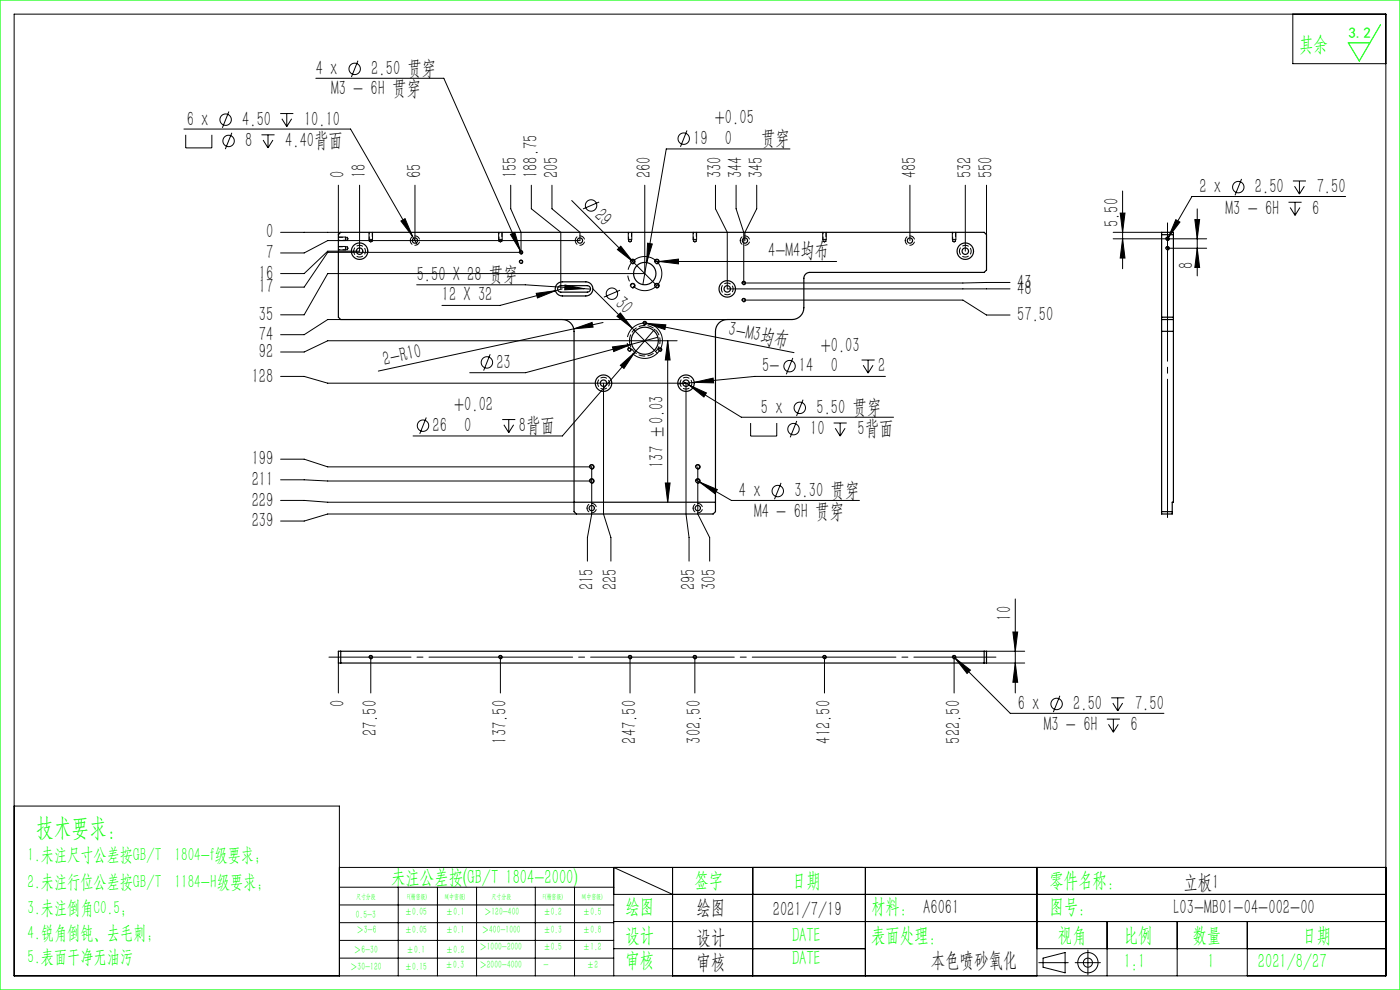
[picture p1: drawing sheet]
<svg xmlns="http://www.w3.org/2000/svg" width="297mm" height="210mm" viewBox="0 0 297 210" stroke-linecap="round" stroke-linejoin="round" font-family="sans-serif">
<g fill="none" stroke="#000" stroke-width=".21">
<path d="M3 3h291v204h-291zM67 16.6h27.2l16.5 37.2M75.9 12.9l-1.4 3.4M274.3 3v10.5h19.7M39 27.4h35.4l13.1 22.8M39.4 28.6v2.8h5.5v-2.8M48.6 23.7l-1.4 3.4M49.2 28.2l-1.4 3.4M55.5 28.6h2.7M55.8 29.7l1.1 1.7M56.9 28.6v2.8M57.9 29.7l-1 1.7"/>
<path d="M59.4 24.1h2.8M59.8 25.2l1 1.7M60.8 24.1v2.8M61.9 25.2l-1.1 1.7M71.8 39.3v10.5M76.3 39.3v14h-6.8l-5 4.7h-5M88 39.3v11.7M108.3 39.3v5l2.2 5v4.2h-41l-5 7.4h-5M112.7 39.3v5l6.3 5v12M117.1 39.3v5l5.9 5v1.7h-53.5l-5 2.7h-5M136.8 39.3v18.7h-67.3l-5 8.8h-5M145.7 27.7l-1.3 3.4"/>
<path d="M151.8 39.3v5l2.5 5v12h60M156.2 39.3v5l1.6 5v10.7l56.5-.1M160.5 39.3v5l-2.5 5v1.7M167.6 31.6h-26.3l-4.1 24.1M193 39.3v11.7M204.8 39.3v14M209.3 39.3v10.5M263.4 38l-1.4 3.4M274.3 38.4h2.8M274.6 39.5l1.1 1.7M275.7 38.4v2.8M276.7 39.5l-1 1.7"/>
<path d="M59.5 49.3h12.8M71.8 52.3h1.5M71.8 53h1.5M71.8 50.3h1.5M78.3 49.3v1.5M79 49.3v1.5M85.1 46.9l.8-.5 1.6 3.8zM87.5 50.2l1 1.7M105.8 49.3v1.5M106.5 49.3v1.5M108.3 49.7l.9-.4 1.2 3.9zM110.2 53.6a.38 .38 0 0 1 .3-.4 .38 .38 0 0 1 .4 .4 .38 .38 0 0 1-.5 .3"/>
<path d="M110.2 55.6a.38 .38 0 0 1 .3-.4 .38 .38 0 0 1 .4 .4 .38 .38 0 0 1-.5 .3M121.3 42.5l12.9 13M127.1 42.9l-3.4 1.4M131 52.9l.7-.7 2.5 3.3zM133.3 49.3v1.5M133.7 55.6a.5 .5 0 0 1 .5-.6 .5 .5 0 0 1 .5 .5 .5 .5 0 0 1-.6 .5M134 49.3v1.5M134.2 55.5l5.1 5.1M137.2 55.7l-.8 4.7M137.4 51.6l1 .2-1.2 3.9zM138.8 55.5h38.7M138.9 55.6a.5 .5 0 0 1 .4-.6 .5 .5 0 0 1 .5 .5 .5 .5 0 0 1-.6 .5"/>
<path d="M139.8 55.5l4.1-.5v1zM147 49.3v1.5M147.8 49.3v1.5M174.5 49.3v1.5M175.3 49.3v1.5M202 49.3v1.5M202.8 49.3v1.5M236.2 49.3h10.2M236.2 50.7h19.8M237.6 45.2h1.1l-.5 4.1zM238.1 40.5v16.5M238.2 50.7l.5 4h-1.1z"/>
<path d="M247.3 52.8a.38 .38 0 0 1 .3-.5 .38 .38 0 0 1 .5 .4 .38 .38 0 0 1-.5 .3M247.3 50.8a.37 .37 0 0 1 .3-.5 .37 .37 0 0 1 .5 .4 .37 .37 0 0 1-.5 .3M247.7 52.7h8.3M247.8 50.4l-.3 .5M249.4 46.6l.9 .5-2.5 3.3zM253.5 46.6h1l-.5 4.1zM254 52.7l.5 4h-1zM254 44.3v14.2M273.4 42.9h2.7M273.7 44l1 1.7M274.7 42.9v2.8M275.8 44l-1.1 1.7"/>
<path d="M285.5 41.7h-32.6l-5.1 8.7M59.5 79.8h5l5 1.5h76v27.7l.7 5v5M88.4 60.4h23l13.9 .9M104 75.1l-1.4 3.5M113.8 62.2l4-.5-3.8 1.5zM117.8 61.7l-11.7 3.1h-12.3M119.3 61.3l-1.5 .4M119.9 60.5l4 .7-4.1 .3zM121.7 69.8l3.9-1.4 .2 1zM125.7 61.2l13.7 13.7M127.9 68.4l-47.6 10.3M129.9 73.6l4.1-.6-3.8 1.6z"/>
<path d="M130.9 67.1l.7-.7 2.5 3.2zM131.5 61.6l-3.4 1.4M131.6 77.5l3.1-2.8-2.3 3.5zM133.2 74.3a.37 .37 0 0 1 .3-.5 .37 .37 0 0 1 .4 .4 .37 .37 0 0 1-.5 .3M133.7 60.7a.5 .5 0 0 1 .5-.6 .5 .5 0 0 1 .5 .5 .5 .5 0 0 1-.6 .5M136.4 68.5l32 6.3M136.4 68.6a.37 .37 0 0 1 .3-.4 .37 .37 0 0 1 .5 .4 .37 .37 0 0 1-.5 .3M137.1 68.6l4.2 .3-.2 1zM138.9 60.7a.5 .5 0 0 1 .4-.6 .5 .5 0 0 1 .5 .5 .5 .5 0 0 1-.6 .5M138.9 69.8l-19.6 22.7h-31.7M139.6 71.5l-28.1 7.6h-11.9M139.7 74.3a.37 .37 0 0 1 .3-.5 .37 .37 0 0 1 .4 .4 .37 .37 0 0 1-.5 .3"/>
<path d="M141.6 72.3l.6 4.1h-1.1zM141.6 72.3v34.2M143.6 72.3h-74.1l-5 2.4h-5M154.3 67.8h-84.8l-5 3.2h-5M157.4 63.8a.38 .38 0 0 1 .3-.5 .38 .38 0 0 1 .5 .4 .38 .38 0 0 1-.5 .3M157.4 60.1a.38 .38 0 0 1 .3-.4 .38 .38 0 0 1 .5 .4 .38 .38 0 0 1-.5 .3M157.8 63.7h46.5l5 3.1h5M168.2 75.9l-1.4 3.5M182.8 76.4h2.7M183.1 77.5l1.1 1.6M184.2 76.4v2.7M185.2 77.5l-1 1.6"/>
<path d="M187.8 79.8h-27.7l-16.3 1.7M59.5 97.4h5l5 1.6h56v10l-.9 5v5M90.4 88.6l-1.4 3.4M106.5 89h2.8M106.9 90.1l1 1.7M107.9 89v2.8M109 90.1l-1.1 1.7M125 99.2a.5 .5 0 0 1 .5-.7 .5 .5 0 0 1 .5 .6 .5 .5 0 0 1-.6 .4M128 81.3v27.7l1.6 5v5M144.9 80.9l12.4 7.6h32.3M146.1 81.6l3.8 1.7-.6 .9zM147.3 81.1l4-.9 .1 1z"/>
<path d="M147.5 99.2a.5 .5 0 0 1 .5-.7 .5 .5 0 0 1 .5 .6 .5 .5 0 0 1-.6 .4M148 99v10l2.6 5v5M159.2 89.7v2.8h5.6v-2.8M169 89.3l-1.4 3.5M170.4 84.8l-1.4 3.4M176.9 89.7h2.7M177.2 90.8l1 1.7M178.2 89.7v2.8M179.3 90.8l-1.1 1.7M59.5 101.8h5l5 .2h56M59.5 106.2h5l5 .3h52.3M122.3 109h-52.8l-5 1.5h-5"/>
<path d="M125 102.2a.5 .5 0 0 1 .5-.7 .5 .5 0 0 1 .5 .6 .5 .5 0 0 1-.6 .4M141.1 102.5h1.1l-.6 4zM147.5 102.2a.5 .5 0 0 1 .5-.7 .5 .5 0 0 1 .5 .6 .5 .5 0 0 1-.6 .4M147.7 101.8l7.5 4.4h27.1M148.4 102.2l3.8 1.6-.5 .9zM165.7 102.4l-1.4 3.5M78.3 139.5a.38 .38 0 0 1 .3-.5 .38 .38 0 0 1 .4 .4 .38 .38 0 0 1-.4 .4M78.7 139.4v7.6M105.8 139.5a.38 .38 0 0 1 .3-.5 .38 .38 0 0 1 .4 .4 .38 .38 0 0 1-.4 .4M106.2 139.4v7.6M133.3 139.5a.37 .37 0 0 1 .3-.5 .37 .37 0 0 1 .4 .4 .37 .37 0 0 1-.4 .4M133.7 139.4v7.6"/>
<path d="M147 139.5a.38 .38 0 0 1 .4-.5 .38 .38 0 0 1 .4 .4 .38 .38 0 0 1-.5 .4M147.4 139.4v7.6M174.5 139.5a.37 .37 0 0 1 .4-.5 .37 .37 0 0 1 .4 .4 .37 .37 0 0 1-.5 .4M174.9 139.4v7.6M202 139.5a.37 .37 0 0 1 .4-.5 .37 .37 0 0 1 .4 .4 .37 .37 0 0 1-.5 .4M202.2 139.2l.4 .4M202.4 139.4v7.6M202.6 139.6l3.3 2.5-.7 .8zM202.6 139.6l11.7 11.7h32.6M209.3 138.1h8.1M214.9 134.1h1l-.5 4zM215.4 127.1v19.9"/>
<path d="M71.8 140.6v6.4M209.3 140.6h8.1M215.4 140.6l.5 4.1h-1zM224.8 147.6l-1.3 3.5M234.8 152.5h2.8M235.2 153.6l1 1.7M235.7 148h2.8M236.1 149.1l1 1.7M236.2 152.5v2.8M237.1 148v2.8M237.2 153.6l-1 1.7M238.2 149.1l-1.1 1.7"/>
<path d="M3 171h69v36M72 184h222M72 188.2h58.2M72 192h58.2M72 195.7h58.2M72 199.5h58.2M84.5 188.2v18.8M92.8 188.2v18.8M101.1 188.2v18.8M113.6 188.2v18.8M121.9 188.2v18.8M130.2 189.7h163.8"/>
<path d="M130.2 195.5h163.8M142.7 189.7l-12.5-5.7v23M142.7 184v23M159.7 184v23M183.6 184v23M220 184v23M234.9 195.5v11.5M249.7 195.5v11.5M264.6 195.5v11.5M72 203.2h58.2M130.2 201.2h53.4M220 201.2h74"/>
<path d="M220.4 204.2h6.2M221.3 203.2l4.7-1.1v4.3l-4.7-1.2zM228.1 204.2h5.3M230.8 201.5v5.3"/>
<circle cx="75.2" cy="14.6" r="1.21"/>
<circle cx="47.9" cy="25.4" r="1.21"/>
<circle cx="48.5" cy="29.9" r="1.21"/>
<circle cx="145" cy="29.4" r="1.21"/>
<circle cx="262.7" cy="39.7" r="1.21"/>
<circle cx="125.4" cy="43.6" r="1.21"/>
<circle cx="103.3" cy="76.9" r="1.21"/>
<circle cx="129.8" cy="62.3" r="1.21"/>
<circle cx="167.5" cy="77.7" r="1.21"/>
<circle cx="89.7" cy="90.3" r="1.21"/>
<circle cx="168.3" cy="91" r="1.21"/>
<circle cx="169.7" cy="86.5" r="1.21"/>
<circle cx="165" cy="104.2" r="1.21"/>
<circle cx="224.2" cy="149.3" r="1.21"/>
<circle cx="230.8" cy="204.2" r="2.15"/>
<circle cx="230.8" cy="204.2" r=".96"/>
</g>
<path d="M140.4 71.2a3.8 3.8 0 0 0-6.3-1.5 3.8 3.8 0 0 0 1.7 6.2 3.8 3.8 0 0 0 4.6-4.4v-.3" fill="none" stroke="#000" stroke-width=".21" stroke-dasharray="30.5 1.3 1.3 1.3" stroke-dashoffset="20.6" stroke-linecap="butt"/>
<path d="M140.2 57a3.6 3.6 0 0 0-6-1.5 3.6 3.6 0 0 0 1.6 6 3.6 3.6 0 0 0 4.5-4.3l-.1-.2" fill="none" stroke="#000" stroke-width=".21" stroke-dasharray="30.5 1.3 1.3 1.3" stroke-dashoffset="21" stroke-linecap="butt"/>
<path d="M69.8 139.4h141.5" fill="none" stroke="#000" stroke-width=".21" stroke-dasharray="30.5 1.3 1.3 1.3" stroke-dashoffset="13.1"/>
<path d="M247.7 109.8v-62.5" fill="none" stroke="#000" stroke-width=".21" stroke-dasharray="30.5 1.3 1.3 1.3" stroke-dashoffset="1.1"/>
<path d="M0 0h297v210h-297zM292.9 5.2l-4.5 7.7-2.4-3.8h4.6" fill="none" stroke="#0f0" stroke-width=".25"/>
<g fill="none" stroke="#000" stroke-width=".21" stroke-dasharray="1.3 .6" stroke-dashoffset=".4">
<path d="M73.3 53v-.7M73.3 51v-.7M78.3 50.8h.7M87 51a1 1 0 0 1 1.4-.9 1 1 0 0 1 .3 1.7 1 1 0 0 1-1.6-.5l-.1-.3M105.8 50.8h.7M122 51a1 1 0 0 1 1.4-.9 1 1 0 0 1 .3 1.7 1 1 0 0 1-1.6-.5l-.1-.3M133.3 50.8h.7M147 50.8h.8M157 51a1 1 0 0 1 1.4-.9 1 1 0 0 1 .3 1.7 1 1 0 0 1-1.6-.5l-.1-.3M174.5 50.8h.8M192 51a1 1 0 0 1 1.4-.9 1 1 0 0 1 .3 1.7 1 1 0 0 1-1.6-.5l-.1-.3M202 50.8h.8"/>
<path d="M124.5 107.8a1 1 0 0 1 1.4-.9 1 1 0 0 1 .3 1.6 1 1 0 0 1-1.6-.4l-.1-.3M147 107.8a1 1 0 0 1 1.4-.9 1 1 0 0 1 .3 1.6 1 1 0 0 1-1.6-.4l-.1-.3"/>
</g>
<g fill="#000">
<path d="M131 52.9l.7-.7 2.5 3.3zM139.8 55.5l4.1-.5v1zM121.7 69.8l3.9-1.4 .2 1zM130.9 67.1l.7-.7 2.5 3.2zM137.1 68.6l4.2 .3-.2 1z"/>
<path d="M85.1 46.9l2.4 3.3-1.6-3.8zM146.1 81.6l3.2 2.6 .6-.9zM147.3 81.1l4.1 .1-.1-1zM131.6 77.5l.8 .7 2.3-3.5zM148.4 102.2l3.3 2.5 .5-.9zM137.4 51.6l-.2 4.1 1.2-3.9zM108.3 49.7l2.1 3.5-1.2-3.9zM129.9 73.6l.3 1 3.8-1.6zM113.8 62.2l.2 1 3.8-1.5zM119.9 60.5l-.1 1 4.1-.3zM202.6 139.6l2.6 3.3 .7-.8zM249.4 46.6l-1.6 3.8 2.5-3.3z"/>
<path d="M141.6 72.3l.6 4.1h-1.1zM141.1 102.5h1.1l-.6 4z"/>
<path d="M215.4 140.6l.5 4.1h-1zM214.9 134.1h1l-.5 4zM238.2 50.7l.5 4h-1.1zM237.6 45.2h1.1l-.5 4.1zM254 52.7l.5 4h-1zM253.5 46.6h1l-.5 4.1z"/>
</g>
<g fill="none" stroke="#000" stroke-width=".25">
<path d="M71.8 49.8l.5-.5h136.5l.5 .5v7.5l-.5 .5h-37a1.25 1.25 0 0 0-1.3 1.2v6.3a2.5 2.5 0 0 1-2.5 2.5h-13.7a2.5 2.5 0 0 0-2.5 2.5v38.2l-.5 .5h-29l-.5-.5v-38.2a2.5 2.5 0 0 0-2.5-2.5h-47l-.5-.5zM246.4 49.8h2.5M118.2 60.2l1.1-.4h5a1.5 1.5 0 0 1 1.5 1.5 1.5 1.5 0 0 1-1.5 1.5h-5a1.5 1.5 0 0 1-1.4-.9 1.5 1.5 0 0 1 .3-1.7zM118.5 60.8l.5-.2h5.6a.69 .69 0 0 1 .7 .7 .69 .69 0 0 1-.7 .7h-5.6a.69 .69 0 0 1-.7-.5 .69 .69 0 0 1 .2-.7zM246.4 67.8v2.5M246.4 67.8h2.5M246.4 70.3v38.7h2.3v-2.5h.2v-36.2M246.4 67.8v-18.5h2.5v18.5M246.4 67.3h2.5M246.4 70.3h2.5M248.9 67.8v2.5M121.8 106.5h30"/>
<path d="M246.4 108.5h2.3M71.8 138.1h137.5v2.5h-137.5zM72.3 138.1v2.5M208.8 138.1v2.5"/>
<circle cx="76.3" cy="53.3" r=".69"/>
<circle cx="76.3" cy="53.3" r="1.75"/>
<circle cx="88" cy="51" r=".56"/>
<circle cx="110.5" cy="55.5" r=".31"/>
<circle cx="110.5" cy="53.5" r=".31"/>
<circle cx="123" cy="51" r=".56"/>
<circle cx="134.2" cy="55.5" r=".41"/>
<circle cx="136.8" cy="58" r="2.38"/>
<circle cx="139.3" cy="55.5" r=".41"/>
<circle cx="158" cy="51" r=".56"/>
<circle cx="193" cy="51" r=".56"/>
<circle cx="204.8" cy="53.3" r=".69"/>
<circle cx="204.8" cy="53.3" r="1.75"/>
<circle cx="247.7" cy="50.7" r=".31"/>
<circle cx="247.7" cy="52.7" r=".31"/>
<circle cx="133.5" cy="74.2" r=".31"/>
<circle cx="134.2" cy="60.6" r=".41"/>
<circle cx="136.8" cy="68.5" r=".31"/>
<circle cx="136.8" cy="72.3" r="2.87"/>
<circle cx="139.3" cy="60.6" r=".41"/>
<circle cx="140" cy="74.2" r=".31"/>
<circle cx="154.3" cy="61.3" r=".69"/>
<circle cx="154.3" cy="61.3" r="1.75"/>
<circle cx="157.8" cy="63.7" r=".31"/>
<circle cx="157.8" cy="60" r=".31"/>
<circle cx="125.5" cy="99" r=".41"/>
<circle cx="128" cy="81.3" r=".69"/>
<circle cx="128" cy="81.3" r="1.75"/>
<circle cx="145.5" cy="81.3" r=".69"/>
<circle cx="145.5" cy="81.3" r="1.75"/>
<circle cx="148" cy="99" r=".41"/>
<circle cx="125.5" cy="107.8" r=".56"/>
<circle cx="125.5" cy="102" r=".41"/>
<circle cx="148" cy="102" r=".41"/>
<circle cx="148" cy="107.8" r=".56"/>
<circle cx="78.7" cy="139.4" r=".31"/>
<circle cx="106.2" cy="139.4" r=".31"/>
<circle cx="133.7" cy="139.4" r=".31"/>
<circle cx="147.4" cy="139.4" r=".31"/>
<circle cx="174.9" cy="139.4" r=".31"/>
<circle cx="202.4" cy="139.4" r=".31"/>
</g>
<g fill="none" stroke="#000" stroke-width=".21" stroke-dasharray="1.3 .6">
<path d="M73.7 52.7v-.4M73.7 53v-.3M73.7 50.7v-.4M73.7 51v-.3M73.7 53l.1-.3M73.7 51l.1-.3M73.8 52.7l-.1-.4M73.8 50.7l-.1-.4M78.3 51.2h.7M78.3 51.2l.4 .1M78.7 51.3l.3-.1M105.8 51.2h.7"/>
<path d="M105.8 51.2l.4 .1M106.2 51.3l.3-.1M133.3 51.2h.7M133.3 51.2l.4 .1M133.7 51.3l.3-.1M147.1 51.2h.6M147.1 51.2l.3 .1M147.4 51.3l.3-.1M174.6 51.2h.6M174.6 51.2l.3 .1M174.9 51.3l.3-.1M202.1 51.2h.6"/>
<path d="M202.1 51.2l.3 .1M202.4 51.3l.3-.1M133.5 72.3a3.2 3.2 0 0 1 4.7-2.9 3.2 3.2 0 0 1 .5 5.5 3.2 3.2 0 0 1-5.1-2.1l-.1-.5"/>
</g>
<path d="M75 53.3a1.25 1.25 0 0 1 1.8-1.2 1.25 1.25 0 0 1 .3 2.1 1.25 1.25 0 0 1-2-.6l-.1-.3M203.5 53.3a1.25 1.25 0 0 1 1.8-1.2 1.25 1.25 0 0 1 .3 2.1 1.25 1.25 0 0 1-2-.6l-.1-.3M153 61.3a1.25 1.25 0 0 1 1.8-1.2 1.25 1.25 0 0 1 .3 2.1 1.25 1.25 0 0 1-2-.6l-.1-.3M126.8 81.3a1.25 1.25 0 0 1 1.8-1.2 1.25 1.25 0 0 1 .2 2.1 1.25 1.25 0 0 1-2-.6v-.3M144.3 81.3a1.25 1.25 0 0 1 1.8-1.2 1.25 1.25 0 0 1 .2 2.1 1.25 1.25 0 0 1-2-.6v-.3" fill="none" stroke="#000" stroke-width=".21" stroke-dasharray="1.3 .6" stroke-dashoffset=".5"/>
<g fill="none" stroke="#000" stroke-width=".21" stroke-dasharray="1.3 .6" stroke-dashoffset=".9">
<path d="M71.8 53h1.9M71.8 51h1.9M73.7 52.3h-1.9M73.7 50.3h-1.9M78.3 49.3v1.9M79 51.2v-1.9M105.8 49.3v1.9M106.5 51.2v-1.9M133.3 49.3v1.9M134 51.2v-1.9M147.1 49.3v1.9M147.7 51.2v-1.9"/>
<path d="M174.6 49.3v1.9M175.2 51.2v-1.9M202.1 49.3v1.9M202.7 51.2v-1.9"/>
</g>
<text font-size="5.4" fill="#0f0" x="7.7" y="177.2">技术要求：</text>
<g font-size="4.4" fill="#0f0">
<text x="275.6" y="10.8">其余</text>
<text x="83" y="187.5">未注公差按(GB/T 1804-2000)</text>
<text x="147.3" y="188">签字</text>
<text x="168" y="188">日期</text>
<text x="222.6" y="188">零件名称：</text>
<text x="132.7" y="193.6">绘图</text>
<text x="184.8" y="193.6">材料： A6061</text>
<text x="222.6" y="193.6">图号：</text>
<text x="132.7" y="199.8">设计</text>
<text x="168" y="199.8">DATE</text>
<text x="184.8" y="199.8">表面处理：</text>
<text x="224.4" y="199.8">视角</text>
<text x="238.4" y="199.8">比例</text>
<text x="253" y="199.8">数量</text>
<text x="276.3" y="199.8">日期</text>
<text x="132.7" y="205.1">审核</text>
<text x="168" y="204.6">DATE</text>
<text x="238.4" y="205.3">1:1</text>
<text x="256.2" y="205.3">1</text>
<text x="266.9" y="205.3">2021/8/27</text>
</g>
<g font-size="4.4">
<text x="67" y="15.9">4 x</text>
<text x="78.8" y="15.9">2.50 贯穿</text>
<text x="70.2" y="20.3">M3 - 6H 贯穿</text>
<text x="39.6" y="26.7">6 x</text>
<text x="51.4" y="26.7">4.50</text>
<text x="64.5" y="26.7">10.10</text>
<text x="151.6" y="26.3">+0.05</text>
<text x="52" y="31.2">8</text>
<text x="60.5" y="31.2">4.40背面</text>
<text x="147" y="30.7">19</text>
<text x="153.8" y="30.7">0</text>
<text x="161.5" y="30.7">贯穿</text>
<text x="73.1" y="37.8" transform="rotate(-90 73.1 37.8)">0</text>
<text x="77.6" y="37.8" transform="rotate(-90 77.6 37.8)">18</text>
<text x="89.3" y="37.8" transform="rotate(-90 89.3 37.8)">65</text>
<text x="109.6" y="37.8" transform="rotate(-90 109.6 37.8)">155</text>
<text x="114" y="37.8" transform="rotate(-90 114 37.8)">188.75</text>
<text x="118.4" y="37.8" transform="rotate(-90 118.4 37.8)">205</text>
<text x="138.1" y="37.8" transform="rotate(-90 138.1 37.8)">260</text>
<text x="153.1" y="37.8" transform="rotate(-90 153.1 37.8)">330</text>
<text x="157.5" y="37.8" transform="rotate(-90 157.5 37.8)">344</text>
<text x="161.8" y="37.8" transform="rotate(-90 161.8 37.8)">345</text>
<text x="194.3" y="37.8" transform="rotate(-90 194.3 37.8)">485</text>
<text x="206.1" y="37.8" transform="rotate(-90 206.1 37.8)">532</text>
<text x="210.6" y="37.8" transform="rotate(-90 210.6 37.8)">550</text>
<text x="254.5" y="41">2 x</text>
<text x="266.2" y="41">2.50</text>
<text x="279.3" y="41">7.50</text>
<text x="125.9" y="45.9" transform="rotate(45 125.9 45.9)">29</text>
<text x="260" y="45.5">M3 - 6H</text>
<text x="278.4" y="45.5">6</text>
<text x="56.5" y="50.6">0</text>
<text x="237.3" y="48.2" transform="rotate(-90 237.3 48.2)">5.50</text>
<text x="54.9" y="59.3">16</text>
<text x="56.5" y="55">7</text>
<text x="88.4" y="59.5">5.50 X 28 贯穿</text>
<text x="163" y="54.6">4-M4均布</text>
<text x="253.1" y="57" transform="rotate(-90 253.1 57)">8</text>
<text x="54.9" y="62.2">17</text>
<text x="93.8" y="63.9">12 X 32</text>
<text x="130.3" y="64.6" transform="rotate(45 130.3 64.6)">30</text>
<text x="215.8" y="62.6">48</text>
<text x="215.8" y="61.2">43</text>
<text x="54.9" y="68.1">35</text>
<text x="154.4" y="71.1" transform="rotate(11 154.4 71.1)">3-M3均布</text>
<text x="215.8" y="68.1">57.50</text>
<text x="54.9" y="76">92</text>
<text x="54.9" y="72.3">74</text>
<text x="81.6" y="77.5" transform="rotate(-12 81.6 77.5)">2-R10</text>
<text x="174.1" y="74.6">+0.03</text>
<text x="53.4" y="81.1">128</text>
<text x="105.3" y="78.2">23</text>
<text x="161.7" y="79">5-</text>
<text x="169.5" y="79">14</text>
<text x="176.3" y="79">0</text>
<text x="186.3" y="79">2</text>
<text x="96.3" y="87.2">+0.02</text>
<text x="161.4" y="87.8">5 x</text>
<text x="173.2" y="87.8">5.50 贯穿</text>
<text x="91.7" y="91.6">26</text>
<text x="98.5" y="91.6">0</text>
<text x="110.1" y="91.6">8背面</text>
<text x="171.9" y="92.3">10</text>
<text x="181.9" y="92.3">5背面</text>
<text x="53.4" y="98.7">199</text>
<text x="140.8" y="99.2" transform="rotate(-90 140.8 99.2)">137 ±0.03</text>
<text x="53.4" y="103.1">211</text>
<text x="53.4" y="107.4">229</text>
<text x="156.8" y="105.5">4 x</text>
<text x="168.5" y="105.5">3.30 贯穿</text>
<text x="53.4" y="111.8">239</text>
<text x="160" y="109.8">M4 - 6H 贯穿</text>
<text x="125.9" y="125.2" transform="rotate(-90 125.9 125.2)">215</text>
<text x="130.9" y="125.2" transform="rotate(-90 130.9 125.2)">225</text>
<text x="147.5" y="125.2" transform="rotate(-90 147.5 125.2)">295</text>
<text x="151.8" y="125.2" transform="rotate(-90 151.8 125.2)">305</text>
<text x="214.5" y="131.7" transform="rotate(-90 214.5 131.7)">10</text>
<text x="73.1" y="150.1" transform="rotate(-90 73.1 150.1)">0</text>
<text x="215.9" y="150.6">6 x</text>
<text x="221.4" y="155.1">M3 - 6H</text>
<text x="227.7" y="150.6">2.50</text>
<text x="239.9" y="155.1">6</text>
<text x="240.8" y="150.6">7.50</text>
<text x="80" y="156.2" transform="rotate(-90 80 156.2)">27.50</text>
<text x="107.5" y="157.7" transform="rotate(-90 107.5 157.7)">137.50</text>
<text x="135" y="157.7" transform="rotate(-90 135 157.7)">247.50</text>
<text x="148.7" y="157.7" transform="rotate(-90 148.7 157.7)">302.50</text>
<text x="176.2" y="157.7" transform="rotate(-90 176.2 157.7)">412.50</text>
<text x="203.7" y="157.7" transform="rotate(-90 203.7 157.7)">522.50</text>
<text x="251.1" y="188.6">立板1</text>
<text x="147.8" y="194">绘图</text>
<text x="163.9" y="194.3">2021/7/19</text>
<text x="249" y="194">L03-MB01-04-002-00</text>
<text x="147.8" y="200.2">设计</text>
<text x="147.8" y="205.5">审核</text>
<text x="197.5" y="205">本色喷砂氧化</text>
</g>
<g font-size="4" fill="#0f0">
<text x="5.9" y="182.6">1.未注尺寸公差按GB/T 1804-f级要求；</text>
<text x="5.9" y="188.4">2.未注行位公差按GB/T 1184-H级要求；</text>
<text x="5.9" y="193.9">3.未注倒角C0.5；</text>
<text x="5.9" y="199.2">4.锐角倒钝、去毛刺；</text>
<text x="5.9" y="204.2">5.表面干净无油污</text>
</g>
<text font-size="3.2" fill="#0f0" x="286.1" y="8">3.2</text>
<g font-size="2.3" fill="#0f0">
<text x="75.5" y="194.7">0.5-3</text>
<text x="75.6" y="198">＞3-6</text>
<text x="85.9" y="194.2">±0.05</text>
<text x="85.9" y="198">±0.05</text>
<text x="94.6" y="194.2">±0.1</text>
<text x="94.6" y="198">±0.1</text>
<text x="102.2" y="198">＞400-1000</text>
<text x="102.7" y="194.2">＞120-400</text>
<text x="115.3" y="194.2">±0.2</text>
<text x="115.3" y="198">±0.3</text>
<text x="123.7" y="194.2">±0.5</text>
<text x="123.7" y="198">±0.8</text>
<text x="75.1" y="202.2">＞6-30</text>
<text x="86.3" y="202.2">±0.1</text>
<text x="94.6" y="202.2">±0.2</text>
<text x="101.7" y="201.6">＞1000-2000</text>
<text x="115.3" y="201.6">±0.5</text>
<text x="123.7" y="201.6">±1.2</text>
<text x="74.3" y="205.8">＞30-120</text>
<text x="85.9" y="205.8">±0.15</text>
<text x="94.5" y="205.4">±0.3</text>
<text x="101.7" y="205.4">＞2000-4000</text>
<text x="115.3" y="205.4">-</text>
<text x="124.5" y="205.4">±2</text>
</g>
<g font-size="1.5" fill="#0f0">
<text x="75.5" y="190.6">尺寸分段</text>
<text x="86.4" y="190.6">F(精密级)</text>
<text x="94.4" y="190.6">M(中密级)</text>
<text x="104.3" y="190.6">尺寸分段</text>
<text x="115.2" y="190.6">F(精密级)</text>
<text x="123.5" y="190.6">M(中密级)</text>
</g>
</svg>
